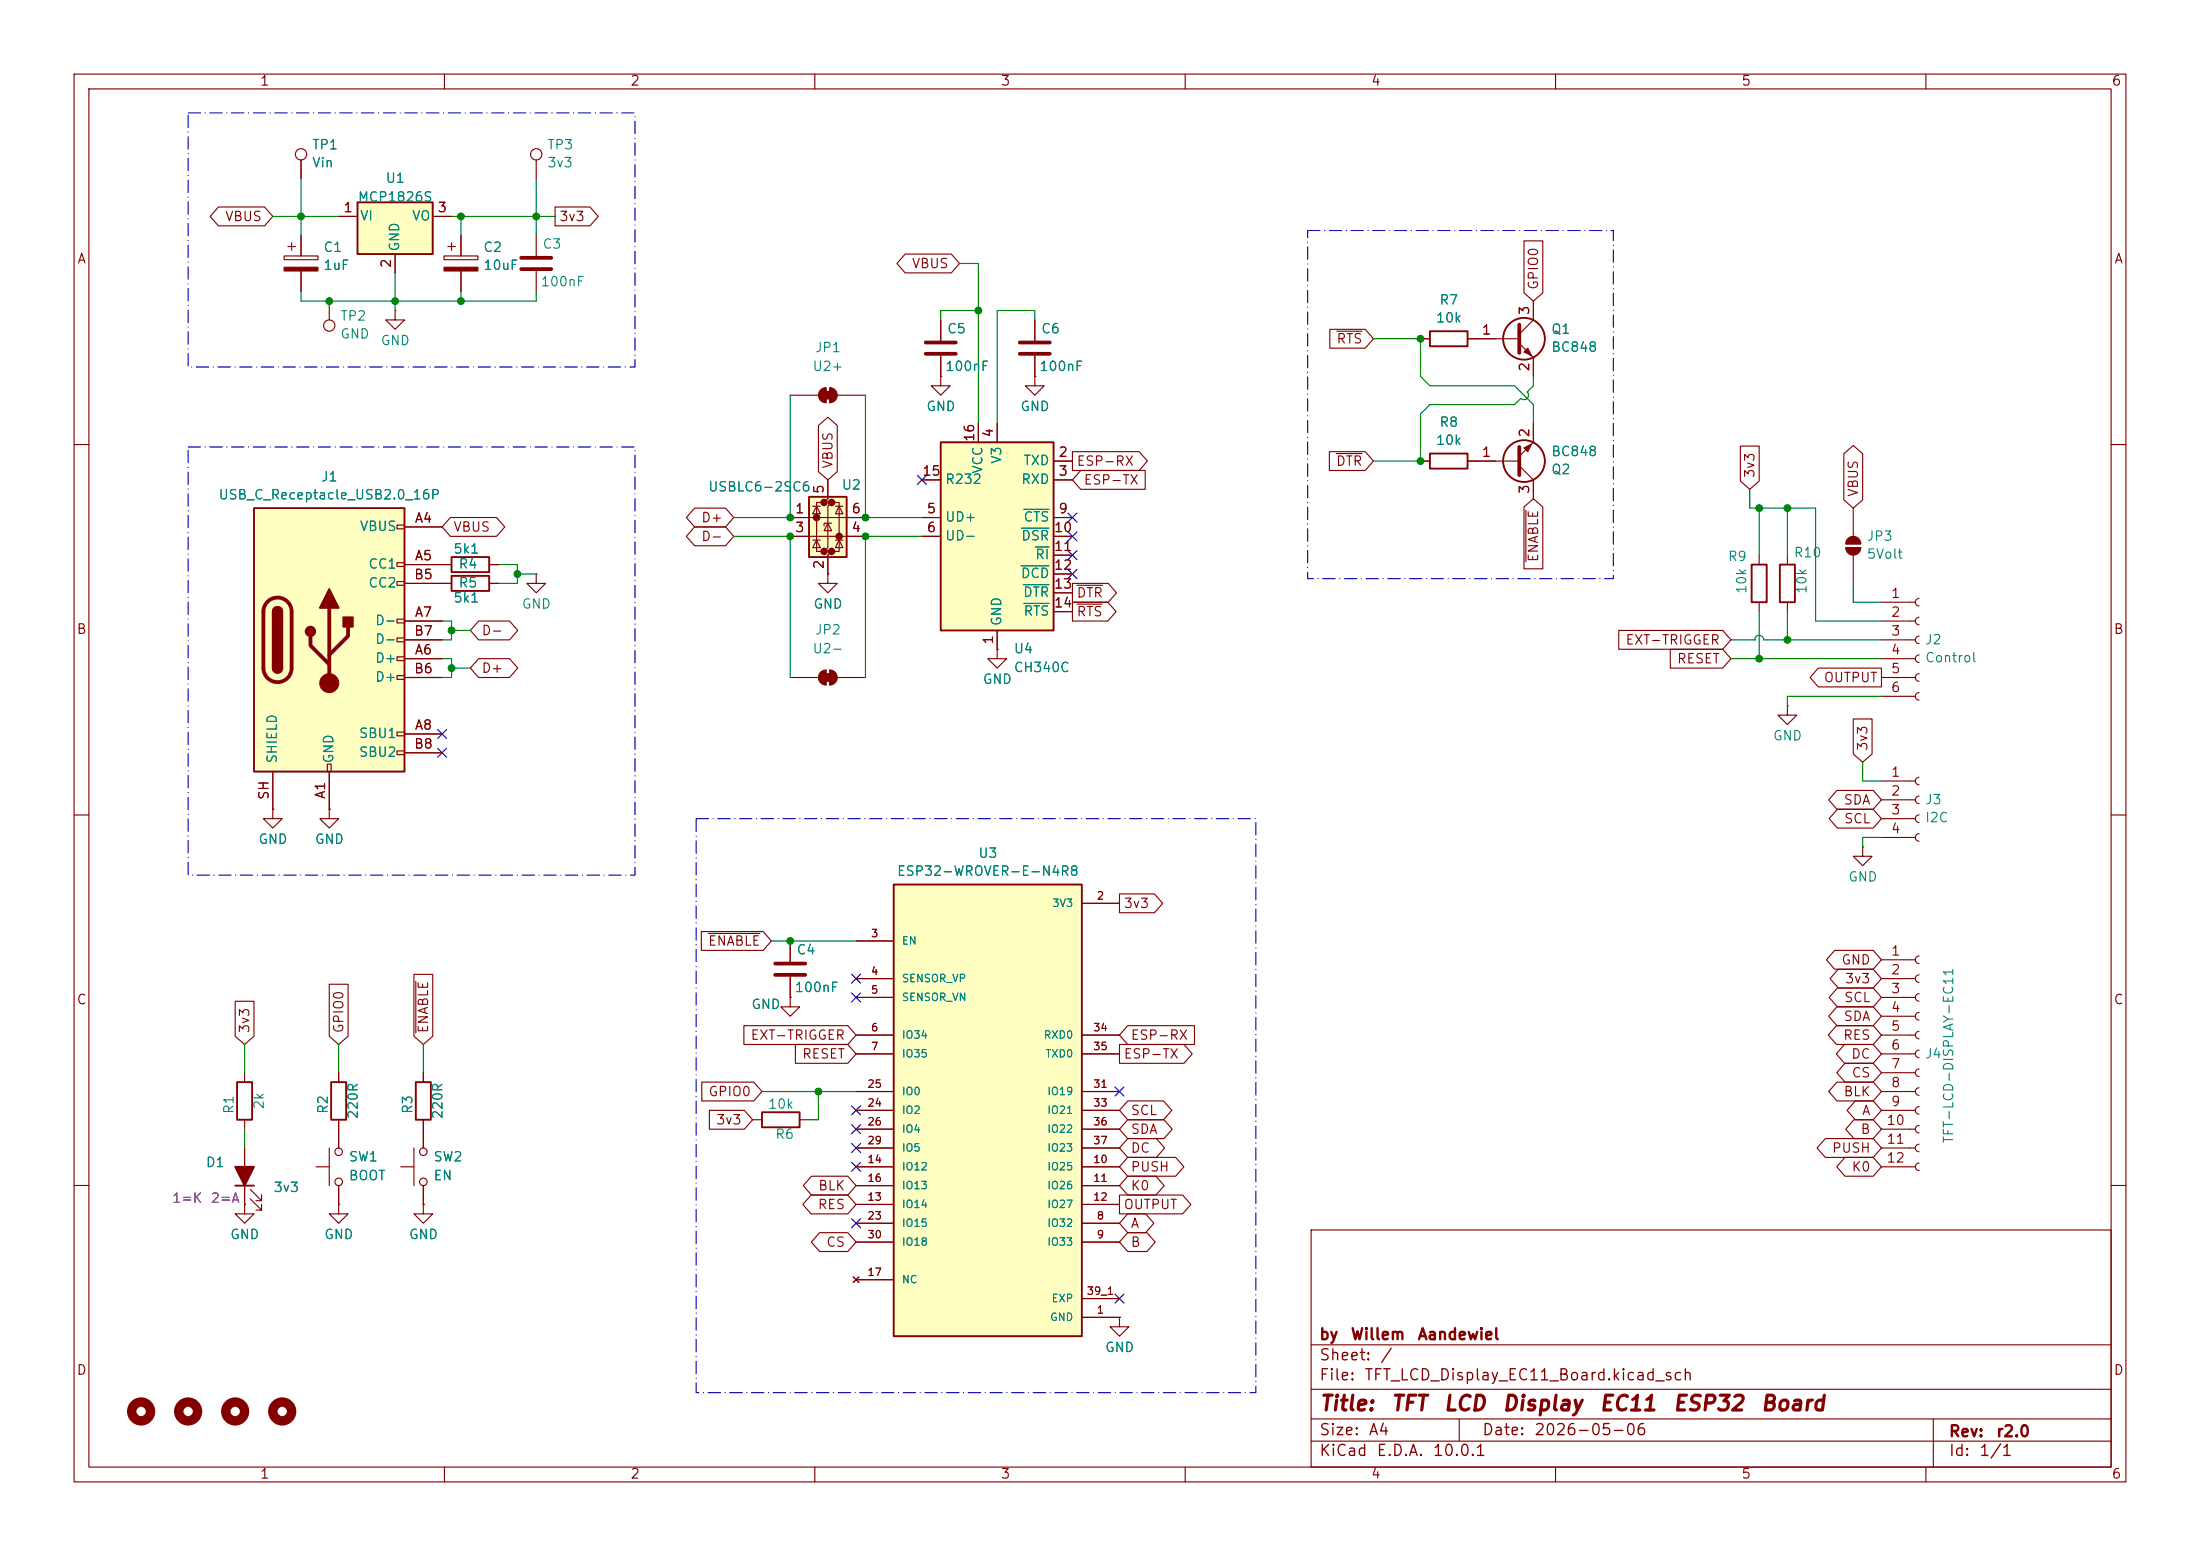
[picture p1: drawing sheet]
<svg xmlns="http://www.w3.org/2000/svg" width="297mm" height="210mm" viewBox="0 0 297 210" stroke-linecap="round" stroke-linejoin="round" font-family="sans-serif">
<g fill="none" stroke="#840000" stroke-width=".15">
<path d="M10 10h277v190h-277zM12 12h273v186h-273zM60 10v2M110 10v2M160 10v2M210 10v2M260 10v2M10 60h2M59.7 78.7h1.3M66 78.7h1.3M72.4 77.5v1.2h1.3l-1.3 1.3-1.3-1.3h1.3M72.4 77.5h.1"/>
<path d="M285 60h2M10 110h2M36.8 109.2v1.3h1.3l-1.3 1.3-1.2-1.3h1.2M36.8 109.2h.1M44.4 109.2v1.3h1.3l-1.3 1.3-1.2-1.3h1.2M44.4 109.2h.1M285 110h2M33 144.8v1.3M33 151.1v1.3M45.7 144.8v1.3M45.7 151.1v1.3M10 160h2"/>
<path d="M177 166h108v32h-108zM285 160h2M60 198v2M110 198v2M160 198v2M177 194.5h108M177 191.5h108M177 187.5h108M177 181.5h108M197 191.5v3M210 198v2M260 198v2"/>
<path d="M261 191.5v6.5"/>
</g>
<path d="M61 77.7h5v2.1h-5zM32 146.1h2v5h-2zM44.7 146.1h2v5h-2z" fill="none" stroke="#840000" stroke-width=".25"/>
<path d="M109.2 67.1h5.1v8.1h-5.1z" fill="#ffffc2"/>
<g fill="#840000" stroke="#840000" stroke-width=".51">
<circle cx="110.2" cy="69.8" r=".25"/>
<circle cx="111.3" cy="67.8" r=".25"/>
<circle cx="111.3" cy="74.4" r=".25"/>
<circle cx="112.3" cy="67.8" r=".25"/>
<circle cx="112.3" cy="74.4" r=".25"/>
<circle cx="113.3" cy="72.4" r=".25"/>
</g>
<g fill="none" stroke="#840000" stroke-width=".15">
<path d="M106.7 69.9h10.1M106.7 72.4h10.1M109.7 72.9h1M109.7 68.3h1M110.2 68.3l.5 1h-1zM110.2 72.9l.5 1h-1zM111.3 67.8h-1.1v6.6h1.1M111.8 64.8v2.5l-.5 .5h1l-.5 .5v5.6l-.5 .5h1l-.5 .5v2.6M111.8 70.6l.5 1h-1zM112.3 70.6h-1v.4M112.3 67.8h1v6.6h-1M112.8 72.9h1"/>
<path d="M112.8 68.3h1M113.3 68.3l.5 1h-1zM113.3 72.9l.5 1h-1zM57.1 144.8v1.3M57.1 151.1v1.3"/>
</g>
<path d="M109.2 67.1h5.1v8.1h-5.1zM56.1 146.1h2.1v5h-2.1z" fill="none" stroke="#840000" stroke-width=".25"/>
<path d="M34.3 68.6h20.3v35.5h-20.3z" fill="#ffffc2"/>
<g fill="none" stroke="#840000" stroke-width=".15">
<path d="M53.6 70.9h1v.5h-1zM53.6 75.9h1v.6h-1zM53.6 78.5h1v.5h-1zM54.6 71.1h5.1M54.6 76.2h6.4M54.6 78.7h5.1M66 76.2h1.3M111.8 77.5v1.2h1.2l-1.2 1.3-1.3-1.3h1.3M111.8 77.5h.1M53.6 83.6h1v.5h-1zM53.6 86.1h1v.5h-1zM53.6 88.6h1v.6h-1z"/>
<path d="M53.6 91.2h1v.5h-1zM53.6 98.8h1v.5h-1zM54.6 88.9h5.1M54.6 83.8h5.1M54.6 99.1h5.1M54.6 91.4h5.1M54.6 86.4h5.1M106.7 91.4h3.8M111.5 90.4v2.1M112 90.4v2.1M113 91.4h3.8M36.8 104.1v5.1"/>
<path d="M44.2 103.1h.5v1h-.5zM44.4 104.1v5.1M53.6 101.3h1v.6h-1zM54.6 101.6h5.1"/>
</g>
<path d="M34.3 68.6h20.3v35.5h-20.3zM61 75.2h5v2h-5zM36.8 82.6a.64 .64 0 0 1 .7-.7 .64 .64 0 0 1 .6 .7M36.8 90.2a.64 .64 0 0 0 .7 .6 .64 .64 0 0 0 .6-.6" fill="none" stroke="#840000" stroke-width=".25"/>
<path d="M36.1 81.2a1.9 1.9 0 0 1 2.1-.4 1.9 1.9 0 0 1 1.2 1.8v7.6a1.91 1.91 0 0 1-1.9 1.9 1.91 1.91 0 0 1-1.9-1.9v-7.6a1.9 1.9 0 0 1 .5-1.4zM41.9 85.9v1.2l2.5 2.6M44.4 82v10.2M47 84.6v1.3l-2.6 2.5" fill="none" stroke="#840000" stroke-width=".51"/>
<g fill="#840000" stroke="#840000" stroke-width=".25">
<path d="M36.8 82.6h1.3v7.6h-1.3z"/>
<path d="M37 82.1a.64 .64 0 0 1 .7-.1 .64 .64 0 0 1 .4 .6h-1.3z"/>
<path d="M36.8 90.2h1.3a.64 .64 0 0 1-.6 .6 .64 .64 0 0 1-.7-.6z"/>
<path d="M44.4 79.5l1.3 2.5h-2.5z"/>
<path d="M46.4 83.3h1.2v1.3h-1.2z"/>
<circle cx="41.9" cy="85.2" r=".63"/>
</g>
<g fill="#840000" stroke="#840000" stroke-width=".15">
<path d="M111.3 90.9h1v1h-1z"/>
<path d="M110.8 90.7l.4-.2 .3-.1v2.1a1.02 1.02 0 0 1-.9-.7 1.02 1.02 0 0 1 .2-1.1z"/>
<path d="M112 90.4a1.02 1.02 0 0 1 1 1 1.02 1.02 0 0 1-1 1.1z"/>
<circle cx="44.4" cy="92.2" r="1.27"/>
</g>
<g fill="none" stroke="#840000" stroke-width="1.3">
<circle cx="19" cy="190.5" r="1.27"/>
<circle cx="31.7" cy="190.5" r="1.27"/>
</g>
<path d="M120.6 119.4h25.4v60.9h-25.4z" fill="#ffffc2"/>
<path d="M120.6 119.4h25.4v60.9h-25.4zM102.9 150.1h5v2h-5zM31.7 160h2.6" fill="none" stroke="#840000" stroke-width=".25"/>
<g fill="none" stroke="#840000" stroke-width=".15">
<path d="M134.6 87.6v1.3h1.3l-1.3 1.3-1.3-1.3h1.3M134.6 87.6h.1M106.7 134.6v1.3h1.2l-1.2 1.3-1.3-1.3h1.3M106.7 134.6h.1M106.7 127v2.8M106.7 131.8v2.8M115.6 127h5M115.6 132.1h5M115.6 134.6h5M115.6 139.7h5M146 121.9h5.1M146 139.7h5.1"/>
<path d="M33 154.9v7.7M54.1 157.5h1.8M55.9 154.9v5.1M57.1 152.4v2.5M101.6 151.1h1.3M107.9 151.1h1.3M115.6 142.2h5M115.6 157.5h5M115.6 149.9h5M115.6 147.3h5M115.6 152.4h5M115.6 154.9h5"/>
<path d="M146 142.2h5.1M146 157.5h5.1M146 149.9h5.1M146 147.3h5.1M146 152.4h5.1M146 154.9h5.1M33 162.6v1.2h1.3l-1.3 1.3-1.3-1.3h1.3M33 162.6h.1M33.8 161.8l1.5 1.5v-.7v.7h-.8M33.8 160.5l1.5 1.6v-.8v.8h-.8M45.7 162.6v1.2h1.3l-1.3 1.3-1.3-1.3h1.3M45.7 162.6h.1"/>
<path d="M57.1 160v2.6M115.2 172.3l.8 .8M115.6 165.1h5M115.6 167.6h5M115.6 160h5M115.6 162.6h5M115.6 172.7h5M116 172.3l-.8 .8M146 177.8h5.1M146 165.1h5.1M146 167.6h5.1M146 160h5.1"/>
<path d="M146 162.6h5.1M146 175.3h5.1M151.1 177.8v1.3h1.3l-1.3 1.2-1.2-1.2h1.2M151.1 177.8h.1"/>
<circle cx="57.2" cy="155.4" r=".51"/>
<circle cx="57.2" cy="159.5" r=".51"/>
</g>
<path d="M104.6 130h4.1M104.6 131.6h4.1" fill="none" stroke="#840000" stroke-width=".51"/>
<g fill="none" stroke="#840000" stroke-width="1.3">
<circle cx="25.4" cy="190.5" r="1.27"/>
<circle cx="38.1" cy="190.5" r="1.27"/>
</g>
<path d="M31.7 157.5h2.6l-1.3 2.5z" fill="#840000" stroke="#840000" stroke-width=".25"/>
<path d="M127 59.7h15.2v25.4h-15.2z" fill="#ffffc2"/>
<path d="M127 59.7h15.2v25.4h-15.2z" fill="none" stroke="#840000" stroke-width=".25"/>
<g fill="none" stroke="#840000" stroke-width=".15">
<path d="M132.1 57.2v2.5M134.6 57.2v2.5M124.5 64.8h2.5M124.5 69.9h2.5M124.5 72.4h2.5M142.2 62.2h2.6M142.2 64.8h2.6M142.2 69.9h2.6M142.2 72.4h2.6M142.2 74.9h2.6M142.2 77.5h2.6M134.6 85.1v2.5"/>
<path d="M142.2 80h2.6M142.2 82.6h2.6M42.7 157.5h1.7M44.4 154.9v5.1M45.7 152.4v2.5M45.7 160v2.6M57.1 162.6v1.2h1.3l-1.3 1.3-1.2-1.3h1.2M57.1 162.6h.1"/>
<circle cx="45.7" cy="155.4" r=".51"/>
<circle cx="45.7" cy="159.5" r=".51"/>
</g>
<path d="M137.8 76.4h3.8M137.9 71.3h3.7M138.1 78.9h3.5M138.2 68.7h3.4M139.8 73.8h1.8M138.2 81.4h3.4" fill="none" stroke="#008484" stroke-width=".15"/>
<path d="M48.3 27.3h10.1v7h-10.1z" fill="#ffffc2"/>
<g fill="none" stroke="#840000" stroke-width=".25">
<path d="M48.3 27.3h10.1v7h-10.1zM193 44.7h5.1v2h-5.1zM193 61.2h5.1v2h-5.1zM236.5 76.2h2v5.1h-2zM240.3 76.2h2v5.1h-2z"/>
<circle cx="205.7" cy="45.7" r="2.82"/>
<circle cx="205.7" cy="62.2" r="2.82"/>
</g>
<g fill="none" stroke="#840000" stroke-width=".15">
<path d="M29.5 27.9h6.2l1.1 1.3-1.1 1.3h-6.2l-1.1-1.3zM38.4 34.5h4.5v.6h-4.5zM38.9 33.3h1M39.4 32.8v1M40.6 21.6v2.5M40.6 31.8v2.7M40.6 36.6v2.8M45.7 29.2h2.6M53.3 34.3v2.5M58.4 29.2h2.6M59.9 34.5h4.6v.6h-4.6zM60.5 33.3h1"/>
<path d="M61 32.8v1M62.2 31.8v2.7M62.2 36.6v2.8M72.4 21.6v2.5M72.4 31.8v2.7M72.4 36.6v2.8M74.9 27.9h4.8l1.1 1.3-1.1 1.3h-4.8zM122.2 34.3h6.2l1.1 1.3-1.1 1.2h-6.2l-1.1-1.2zM205.7 32.5h2.6v7l-1.3 1.1-1.3-1.1zM44.4 40.6v2.6M53.3 41.9v1.3h1.3l-1.3 1.3-1.2-1.3h1.2M53.3 41.9h.1"/>
<path d="M106.7 53.3h3.8M110.5 57.4l1.3-1.1 1.2 1.1v6.3l-1.2 1.1-1.3-1.1zM111.5 52.3v2.1M112 52.3v2.1M113 53.3h3.8M127 50.8v1.3h1.3l-1.3 1.2-1.3-1.2h1.3M127 50.8h.1M127 43.2v2.8M127 48v2.8M132.1 57.2v2.5M134.6 57.2v2.5M139.7 50.8v1.3h1.3l-1.3 1.2-1.3-1.2h1.3"/>
<path d="M139.7 50.8h.1M139.7 43.2v2.8M139.7 48v2.8M179.5 44.4h4.8l1.1 1.3-1.1 1.3h-4.8zM180.5 44.7h3.4M191.8 45.7h1.2M198.1 45.7h7M205.1 46.4l1.9 1.9v2.5M207 40.6v2.6l-1.9 1.9M207 57.2v2.5l-1.9 1.9M54.6 76.2h6.4M54.6 71.1h5.1"/>
<path d="M54.6 78.7h6.4M60.8 69.8h6.2l1.1 1.3-1.1 1.3h-6.2l-1.1-1.3zM66 76.2h1.3M66 78.7h1.3M93.8 71.1h4.1l1.2 1.3-1.2 1.3h-4.1l-1.1-1.3zM93.8 68.6h4.1l1.2 1.3-1.2 1.2h-4.1l-1.1-1.2zM106.7 69.9h2.5M106.7 72.4h2.5M111.8 77.5h.1M111.8 64.8v2.5M111.8 74.9v2.6M114.3 69.9h2.5"/>
<path d="M114.3 72.4h2.5M124.5 69.9h2.5M124.5 72.4h2.5M124.5 64.8h2.5M142.2 62.2h2.6M142.2 69.9h2.6M142.2 72.4h2.6M142.2 64.8h2.6M142.2 74.9h2.6M142.2 77.5h2.6M144.8 61h9l1.1 1.2-1.1 1.3h-9zM144.8 78.7h4.8l1.1 1.3-1.1 1.3h-4.8z"/>
<path d="M145.4 79h3.4M145.9 63.5h8.7v2.5h-8.7l-1.1-1.2zM179.5 61h4.8l1.1 1.2-1.1 1.3h-4.8zM180.4 61.2h3.5M191.8 62.2h1.2M198.1 62.2h7M205.1 62.9l1.9 1.9v2.5M205.7 68.4l1.3-1.1 1.3 1.1v8.4h-2.6zM206 68.9v6.9M234.9 60.2h2.6v4.7l-1.3 1.1-1.3-1.1zM237.5 74.9v1.3M241.3 74.9v1.3"/>
<path d="M248.9 61.2l1.3-1.1 1.3 1.1v6.3l-1.3 1.1-1.3-1.1zM249.2 73.9h2M249.2 73.4h2M250.2 68.6v3.8M250.2 74.9v3.8M54.6 83.8h5.1M54.6 86.4h5.1M54.6 88.9h5.1M54.6 91.4h5.1M54.6 99.1h5.1M64.6 83.8h4.2l1.1 1.3-1.1 1.3h-4.2l-1.1-1.3zM64.6 88.9h4.2l1.1 1.3-1.1 1.2h-4.2l-1.1-1.2z"/>
<path d="M134.6 87.6h.1M134.6 85.1v2.5M142.2 80h2.6M142.2 82.6h2.6M144.8 81.3h4.8l1.1 1.3-1.1 1.2h-4.8zM145.4 81.5h3.4M218.5 85.1h14.1l1.1 1.3-1.1 1.2h-14.1zM225.5 87.6h7.1l1.1 1.3-1.1 1.3h-7.1zM237.5 81.3v1.3M241.3 95.3v1.2h1.3l-1.3 1.3-1.3-1.3h1.3M241.3 95.3h.1M241.3 81.3v1.3"/>
<path d="M245.5 90.2h8.5v2.5h-8.5l-1.1-1.3zM250.2 97h2.5v4.8l-1.2 1.1-1.3-1.1zM254 81.3h4.6M254 83.8h4.6M254 86.4h4.6M254 88.9h4.6M254 91.4h4.6M254 94h4.6M259.1 80.8a.51 .51 0 0 0-.5 .5 .51 .51 0 0 0 .5 .5M259.1 83.3a.51 .51 0 0 0-.5 .5 .51 .51 0 0 0 .5 .5M259.1 85.9a.51 .51 0 0 0-.5 .5 .51 .51 0 0 0 .5 .5M259.1 88.4a.51 .51 0 0 0-.5 .5 .51 .51 0 0 0 .5 .5"/>
<path d="M259.1 90.9a.51 .51 0 0 0-.5 .5 .51 .51 0 0 0 .5 .5M259.1 93.5a.51 .51 0 0 0-.5 .5 .51 .51 0 0 0 .5 .5M36.8 109.2h.1M36.8 104.1v5.1M44.4 109.2h.1M44.4 104.1v5.1M54.6 101.6h5.1M248 106.7h4.9l1.1 1.3-1.1 1.2h-4.9l-1.1-1.2zM248 109.2h4.9l1.1 1.3-1.1 1.3h-4.9l-1.1-1.3zM251.5 114.3v1.3h1.2l-1.2 1.2-1.3-1.2h1.3M251.5 114.3h.1M254 105.4h4.6"/>
<path d="M254 108h4.6M254 110.5h4.6M254 113h4.6M259.1 104.9a.51 .51 0 0 0-.5 .5 .51 .51 0 0 0 .5 .5M259.1 107.4a.51 .51 0 0 0-.5 .6 .51 .51 0 0 0 .5 .5M259.1 110a.51 .51 0 0 0-.5 .5 .51 .51 0 0 0 .5 .5M259.1 112.5a.51 .51 0 0 0-.5 .5 .51 .51 0 0 0 .5 .5M31.7 135.1h2.6v4.8l-1.3 1.1-1.3-1.1zM44.4 132.8h2.6v7.1l-1.3 1.1-1.3-1.1zM55.9 131.5h2.5v8.4l-1.3 1.1-1.2-1.1zM56.1 132.4v7M94.7 125.7h8.3l1.1 1.3-1.1 1.3h-8.3z"/>
<path d="M95.6 126h7M100.4 138.4h14.1l1.1 1.3-1.1 1.3h-14.1zM106.7 134.6h.1M106.7 127v2.8M106.7 131.8v2.8M115.6 132.1h5M115.6 134.6h5M115.6 139.7h5M115.6 127h5M146 139.7h5.1M146 121.9h5.1M151.1 120.6h4.8l1.1 1.3-1.1 1.3h-4.8z"/>
<path d="M152.2 138.4h9.1v2.6h-9.1l-1.1-1.3zM247.7 128.3h5.2l1.1 1.2-1.1 1.3h-5.2l-1.1-1.3zM247.9 138.4h5l1.1 1.3-1.1 1.3h-5l-1.1-1.3zM248 135.9h4.9l1.1 1.3-1.1 1.2h-4.9l-1.1-1.2zM248 133.3h4.9l1.1 1.3-1.1 1.3h-4.9l-1.1-1.3zM248.2 130.8h4.7l1.1 1.3-1.1 1.3h-4.7l-1.1-1.3zM254 129.5h4.6M254 132.1h4.6M254 134.6h4.6M254 137.2h4.6M254 139.7h4.6M259.1 129a.51 .51 0 0 0-.5 .5 .51 .51 0 0 0 .5 .5"/>
<path d="M259.1 131.6a.51 .51 0 0 0-.5 .5 .51 .51 0 0 0 .5 .5M259.1 134.1a.51 .51 0 0 0-.5 .5 .51 .51 0 0 0 .5 .5M259.1 136.7a.51 .51 0 0 0-.5 .5 .51 .51 0 0 0 .5 .5M259.1 139.2a.51 .51 0 0 0-.5 .5 .51 .51 0 0 0 .5 .5M33 154.9v2.6M45.7 144.8v1.3M45.7 151.1v3.8M57.1 144.8v1.3M57.1 151.1v3.8M94.7 146h7.1l1.1 1.3-1.1 1.3h-7.1zM95.8 149.9h4.7l1.1 1.2-1.1 1.3h-4.7zM107.4 141h7.1l1.1 1.2-1.1 1.3h-7.1z"/>
<path d="M109.6 158.7h4.9l1.1 1.3-1.1 1.3h-4.9l-1.2-1.3zM115.6 142.2h5M115.6 147.3h5M115.6 149.9h5M115.6 152.4h5M115.6 154.9h5M115.6 157.5h5M146 142.2h5.1M146 147.3h5.1M146 149.9h5.1M146 152.4h5.1M146 154.9h5.1"/>
<path d="M146 157.5h5.1M151.1 141h8.7l1.2 1.2-1.2 1.3h-8.7zM152.2 148.6h4.9l1.1 1.3-1.1 1.2h-4.9l-1.1-1.2zM152.2 158.7h3.9l1.1 1.3-1.1 1.3h-3.9l-1.1-1.3zM152.2 151.1h4.9l1.2 1.3-1.2 1.3h-4.9l-1.1-1.3zM152.2 156.2h6.5l1.1 1.3-1.1 1.3h-6.5l-1.1-1.3zM152.2 153.7h3.9l1.1 1.2-1.1 1.3h-3.9l-1.1-1.3zM246.4 153.7h6.5l1.1 1.2-1.1 1.3h-6.5l-1.1-1.3zM248 146h4.9l1.1 1.3-1.1 1.3h-4.9l-1.1-1.3zM249 141h3.9l1.1 1.2-1.1 1.3h-3.9l-1.1-1.3zM249.1 143.5h3.8l1.1 1.3-1.1 1.3h-3.8l-1.1-1.3zM249.1 156.2h3.8l1.1 1.3-1.1 1.3h-3.8l-1.1-1.3z"/>
<path d="M250.3 151.1h2.6l1.1 1.3-1.1 1.3h-2.6l-1.1-1.3zM250.5 148.6h2.4l1.1 1.3-1.1 1.2h-2.4l-1.1-1.2zM254 142.2h4.6M254 144.8h4.6M254 147.3h4.6M254 149.9h4.6M254 152.4h4.6M254 154.9h4.6M254 157.5h4.6M259.1 141.7a.51 .51 0 0 0-.5 .5 .51 .51 0 0 0 .5 .5M259.1 144.3a.51 .51 0 0 0-.5 .5 .51 .51 0 0 0 .5 .5M259.1 146.8a.51 .51 0 0 0-.5 .5 .51 .51 0 0 0 .5 .5"/>
<path d="M259.1 149.4a.51 .51 0 0 0-.5 .5 .51 .51 0 0 0 .5 .5M259.1 151.9a.51 .51 0 0 0-.5 .5 .51 .51 0 0 0 .5 .5M259.1 154.4a.51 .51 0 0 0-.5 .5 .51 .51 0 0 0 .5 .5M259.1 157a.51 .51 0 0 0-.5 .5 .51 .51 0 0 0 .5 .5M33 162.6h.1M33 160v2.6M45.7 162.6h.1M45.7 160v2.6M57.1 162.6h.1M57.1 160v2.6M109.5 161.3h5l1.1 1.3-1.1 1.2h-5l-1.1-1.2zM110.6 166.4h3.9l1.1 1.2-1.1 1.3h-3.9l-1.1-1.3z"/>
<path d="M115.2 172.3l.8 .8M115.6 165.1h5M115.6 167.6h5M115.6 160h5M115.6 162.6h5M115.6 172.7h5M116 172.3l-.8 .8M146 177.8h5.1M146 165.1h5.1M146 167.6h5.1M146 160h5.1M146 162.6h5.1"/>
<path d="M146 175.3h5.1M151.1 161.3h8.6l1.1 1.3-1.1 1.2h-8.6zM151.1 177.8h.1M152.2 166.4h2.6l1.2 1.2-1.2 1.3h-2.6l-1.1-1.3zM152.2 163.8h2.5l1.1 1.3-1.1 1.3h-2.5l-1.1-1.3z"/>
<circle cx="40.6" cy="20.8" r=".76"/>
<circle cx="72.4" cy="20.8" r=".76"/>
<circle cx="44.4" cy="43.9" r=".76"/>
</g>
<g fill="#840000" stroke="#840000" stroke-width=".15">
<path d="M59.9 36.1h4.6v.5h-4.6z"/>
<path d="M111.3 52.8h1v1h-1z"/>
<path d="M110.8 52.6l.4-.2 .3-.1v2.1a1.02 1.02 0 0 1-.9-.7 1.02 1.02 0 0 1 .2-1.1z"/>
<path d="M112 52.3a1.02 1.02 0 0 1 1 1 1.02 1.02 0 0 1-1 1.1z"/>
<path d="M249.2 73.9h2a1.02 1.02 0 0 1-1 1 1.02 1.02 0 0 1-1-1z"/>
<path d="M249.5 72.7a1.02 1.02 0 0 1 1.1-.2 1.02 1.02 0 0 1 .6 .9h-2l.1-.4z"/>
<path d="M38.4 36.1h4.5v.5h-4.5z"/>
<path d="M205.7 47.5l.5-.5 .6 1z"/>
<path d="M205.7 60.5l1.1-.6-.6 1.1z"/>
</g>
<path d="M70.4 34.8h4M70.4 36.3h4M125 46.2h4M125 47.8h4M137.7 46.2h4M137.7 47.8h4M205.1 43.8v3.8M205.1 60.3v3.8" fill="none" stroke="#840000" stroke-width=".51"/>
<g fill="none" stroke="#008400" stroke-width=".15">
<path d="M36.8 29.2h8.9M40.6 24.1v7.7M40.6 39.4v1.2h31.8v-1.2M53.3 36.8v5.1M61 29.2h13.9M62.2 29.2v2.6M62.2 39.4v1.2M72.4 24.1v7.7M129.5 35.6h2.6v21.6M106.7 53.3v16.6M116.8 53.3v16.6h7.7M132.1 41.9h-5.1v1.3"/>
<path d="M139.7 43.2v-1.3h-5.1v15.3M185.4 45.7h6.4v5.1l1.2 1.3h11.5l2.5 2.5v2.6M206.2 52.9a.61 .61 0 0 1 0 .9 .61 .61 0 0 1-.9 0l-.8 .8h-11.5l-1.2 1.3v6.3h-6.4M206.2 52.9h.1M207 50.8v1.3l-.8 .8M67.3 76.2h2.5v2.5h-2.5M69.8 77.5h2.6M99.1 69.9h8.8M99.1 72.4h7.6v19M124.5 72.4h-7.7v19M236.2 66v2.6h8.9v15.2h8.9M237.5 68.6v6.3"/>
<path d="M241.3 68.6v6.3M250.2 78.7v2.6h3.8M59.7 83.8h1.3v2.6h-1.3M59.7 88.9h1.3v2.5h-1.3M61 90.2h2.5M61 85.1h2.5M233.7 86.4h3.2M233.7 88.9h20.3M236.9 86.4h.1M236.9 86.4a.61 .61 0 0 1 .6-.6 .61 .61 0 0 1 .6 .6h15.9M237.5 82.6v6.3M241.3 82.6v3.8"/>
<path d="M254 94h-12.7v1.3M251.5 102.9v2.5h2.5M254 113h-2.5v1.3M104.1 127h11.5M33 141v3.8M33 152.4v2.5M45.7 141v3.8M57.1 141v3.8M102.9 147.3h12.7M110.5 147.3v3.8h-1.3"/>
</g>
<g fill="none" stroke="#000084" stroke-width=".15">
<path d="M123.9 64.2l1.2 1.2M125.1 64.2l-1.2 1.2M144.2 76.9l1.2 1.2M144.2 74.3l1.2 1.2M144.2 71.8l1.2 1.2M144.2 69.2l1.2 1.3M145.4 76.9l-1.2 1.2M145.4 74.3l-1.2 1.2M145.4 71.8l-1.2 1.2M145.4 69.2l-1.2 1.3M59.1 98.5l1.2 1.2M60.3 98.5l-1.2 1.2"/>
<path d="M59.1 101l1.2 1.2M60.3 101l-1.2 1.2M115 131.5l1.2 1.2M115 134l1.2 1.2M116.2 131.5l-1.2 1.2M116.2 134l-1.2 1.2M115 149.3l1.2 1.2M115 154.3l1.2 1.2M115 156.9l1.2 1.2M115 151.8l1.2 1.2M116.2 149.3l-1.2 1.2M116.2 154.3l-1.2 1.2"/>
<path d="M116.2 156.9l-1.2 1.2M116.2 151.8l-1.2 1.2M150.5 146.7l1.2 1.2M151.7 146.7l-1.2 1.2M115 164.5l1.2 1.2M116.2 164.5l-1.2 1.2M150.5 174.7l1.2 1.2M151.7 174.7l-1.2 1.2"/>
</g>
<path d="M25.4 15.2h60.3v34.3h-60.3zM176.5 31.1h41.3v47h-41.3zM25.4 60.3h60.3v57.8h-60.3zM94 110.5h75.5v77.5h-75.5z" fill="none" stroke="#0000c2" stroke-width=".15" stroke-dasharray="1.7 .6 0 .6"/>
<path d="M137.8 76.4h3.8M137.9 71.3h3.7M138.1 78.9h3.5M138.2 68.7h3.4M139.8 73.8h1.8M138.2 81.4h3.4" fill="none" stroke="#008484" stroke-width=".15"/>
<g fill="#008400" stroke="#008400" stroke-width=".14">
<circle cx="106.7" cy="72.4" r=".46"/>
<circle cx="116.8" cy="72.4" r=".46"/>
<circle cx="116.8" cy="69.9" r=".46"/>
<circle cx="106.7" cy="69.9" r=".46"/>
<circle cx="132.1" cy="41.9" r=".46"/>
<circle cx="191.8" cy="45.7" r=".46"/>
<circle cx="237.5" cy="68.6" r=".46"/>
<circle cx="191.8" cy="62.2" r=".46"/>
<circle cx="241.3" cy="86.4" r=".46"/>
<circle cx="241.3" cy="68.6" r=".46"/>
<circle cx="61" cy="90.2" r=".46"/>
<circle cx="61" cy="85.1" r=".46"/>
<circle cx="69.8" cy="77.5" r=".46"/>
<circle cx="110.5" cy="147.3" r=".46"/>
<circle cx="106.7" cy="127" r=".46"/>
<circle cx="237.5" cy="88.9" r=".46"/>
<circle cx="40.6" cy="29.2" r=".46"/>
<circle cx="72.4" cy="29.2" r=".46"/>
<circle cx="62.2" cy="29.2" r=".46"/>
<circle cx="44.4" cy="40.6" r=".46"/>
<circle cx="62.2" cy="40.6" r=".46"/>
<circle cx="53.3" cy="40.6" r=".46"/>
</g>
<g font-size="2" fill="#840000">
<text x="178" y="190.9">Title:</text>
<text x="187.7" y="190.9">TFT</text>
<text x="194.7" y="190.9">LCD</text>
<text x="202.7" y="190.9">Display</text>
<text x="215.8" y="190.9">EC11</text>
<text x="225.7" y="190.9">ESP32</text>
<text x="237.6" y="190.9">Board</text>
</g>
<g font-size="1.5" fill="#840000">
<text x="178" y="184">Sheet:</text>
<text x="178" y="181.2">by</text>
<text x="182.2" y="181.2">Willem</text>
<text x="186.2" y="184">/</text>
<text x="191.3" y="181.2">Aandewiel</text>
<text x="178" y="186.7">File:</text>
<text x="184.1" y="186.7">TFT_LCD_Display_EC11_Board.kicad_sch</text>
<text x="178" y="196.9">KiCad</text>
<text x="178" y="194.1">Size:</text>
<text x="184.7" y="194.1">A4</text>
<text x="185.7" y="196.9">E.D.A.</text>
<text x="193.3" y="196.9">10.0.1</text>
<text x="200" y="194.1">Date:</text>
<text x="207" y="194.1">2026-05-06</text>
<text x="263" y="194.3">Rev:</text>
<text x="263" y="196.9">Id:</text>
<text x="267.1" y="196.9">1/1</text>
<text x="269.4" y="194.3">r2.0</text>
</g>
<g font-size="1.3" fill="#840000">
<text x="35" y="11.9">1</text>
<text x="85" y="11.9">2</text>
<text x="135" y="11.9">3</text>
<text x="185" y="11.9">4</text>
<text x="235" y="11.9">5</text>
<text x="285" y="11.9">6</text>
<text x="46.3" y="29">1</text>
<text x="59" y="29">3</text>
<text x="10.3" y="35.9">A</text>
<text x="30.3" y="30.2">VBUS</text>
<text x="75.4" y="30.2">3v3</text>
<text x="285.3" y="35.9">A</text>
<text x="53.1" y="36.3" transform="rotate(-90 53.1 36.3)">2</text>
<text x="123" y="36.5">VBUS</text>
<text x="208" y="39.2" transform="rotate(-90 208 39.2)">GPIO0</text>
<text x="180.3" y="46.7">RTS</text>
<text x="200" y="45.5">1</text>
<text x="206.8" y="42.6" transform="rotate(-90 206.8 42.6)">3</text>
<text x="206.8" y="50.2" transform="rotate(-90 206.8 50.2)">2</text>
<text x="131.8" y="59.7" transform="rotate(-90 131.8 59.7)">16</text>
<text x="134.4" y="59.1" transform="rotate(-90 134.4 59.1)">4</text>
<text x="206.8" y="59.1" transform="rotate(-90 206.8 59.1)">2</text>
<text x="112.7" y="63.3" transform="rotate(-90 112.7 63.3)">VBUS</text>
<text x="124.4" y="64.5">15</text>
<text x="142.8" y="62">2</text>
<text x="142.8" y="64.5">3</text>
<text x="145.3" y="63.2">ESP-RX</text>
<text x="146.2" y="65.7">ESP-TX</text>
<text x="180.3" y="63.2">DTR</text>
<text x="200" y="62">1</text>
<text x="237.2" y="64.6" transform="rotate(-90 237.2 64.6)">3v3</text>
<text x="55.9" y="70.9">A4</text>
<text x="94.6" y="70.8">D+</text>
<text x="107.2" y="69.6">1</text>
<text x="111.5" y="66.7" transform="rotate(-90 111.5 66.7)">5</text>
<text x="114.9" y="69.6">6</text>
<text x="125" y="69.6">5</text>
<text x="142.8" y="69.6">9</text>
<text x="206.8" y="66.7" transform="rotate(-90 206.8 66.7)">3</text>
<text x="251.1" y="67.2" transform="rotate(-90 251.1 67.2)">VBUS</text>
<text x="55.9" y="75.9">A5</text>
<text x="61.1" y="72.1">VBUS</text>
<text x="94.6" y="73.3">D-</text>
<text x="107.2" y="72.1">3</text>
<text x="111.5" y="76.9" transform="rotate(-90 111.5 76.9)">2</text>
<text x="114.9" y="72.1">4</text>
<text x="125" y="72.1">6</text>
<text x="142.2" y="72.1">10</text>
<text x="142.2" y="74.7">11</text>
<text x="142.2" y="77.2">12</text>
<text x="208" y="76" transform="rotate(-90 208 76)">ENABLE</text>
<text x="55.8" y="78.5">B5</text>
<text x="55.9" y="83.6">A7</text>
<text x="142.2" y="79.8">13</text>
<text x="142.2" y="82.3">14</text>
<text x="145.3" y="83.5">RTS</text>
<text x="145.3" y="81">DTR</text>
<text x="255.2" y="81">1</text>
<text x="255.2" y="83.6">2</text>
<text x="10.3" y="85.9">B</text>
<text x="55.8" y="86.1">B7</text>
<text x="55.9" y="88.6">A6</text>
<text x="64.9" y="86">D-</text>
<text x="134.4" y="87.1" transform="rotate(-90 134.4 87.1)">1</text>
<text x="219.3" y="87.3">EXT-TRIGGER</text>
<text x="226.3" y="89.9">RESET</text>
<text x="255.2" y="86.1">3</text>
<text x="255.2" y="88.6">4</text>
<text x="285.3" y="85.9">B</text>
<text x="55.8" y="91.2">B6</text>
<text x="64.9" y="91.1">D+</text>
<text x="246.1" y="92.4">OUTPUT</text>
<text x="255.2" y="91.2">5</text>
<text x="255.2" y="93.7">6</text>
<text x="55.8" y="101.3">B8</text>
<text x="55.9" y="98.8">A8</text>
<text x="252.4" y="101.4" transform="rotate(-90 252.4 101.4)">3v3</text>
<text x="44.2" y="107.9" transform="rotate(-90 44.2 107.9)">A1</text>
<text x="255.2" y="105.2">1</text>
<text x="255.2" y="107.7">2</text>
<text x="36.6" y="108.1" transform="rotate(-90 36.6 108.1)">SH</text>
<text x="248.8" y="108.9">SDA</text>
<text x="248.9" y="111.4">SCL</text>
<text x="255.2" y="110.2">3</text>
<text x="255.2" y="112.8">4</text>
<text x="151.6" y="122.9">3v3</text>
<text x="95.5" y="128">ENABLE</text>
<text x="248.5" y="130.5">GND</text>
<text x="255.2" y="129.3">1</text>
<text x="255.2" y="131.8">2</text>
<text x="10.3" y="135.9">C</text>
<text x="248.9" y="135.6">SCL</text>
<text x="249" y="133">3v3</text>
<text x="255.2" y="134.4">3</text>
<text x="255.2" y="136.9">4</text>
<text x="285.3" y="135.9">C</text>
<text x="34" y="139.5" transform="rotate(-90 34 139.5)">3v3</text>
<text x="46.7" y="139.5" transform="rotate(-90 46.7 139.5)">GPIO0</text>
<text x="58.1" y="139.5" transform="rotate(-90 58.1 139.5)">ENABLE</text>
<text x="101.2" y="140.7">EXT-TRIGGER</text>
<text x="108.2" y="143.2">RESET</text>
<text x="151.6" y="143.2">ESP-TX</text>
<text x="152.6" y="140.7">ESP-RX</text>
<text x="248.7" y="140.7">RES</text>
<text x="248.8" y="138.1">SDA</text>
<text x="249.8" y="143.2">DC</text>
<text x="255.2" y="139.4">5</text>
<text x="255.2" y="142">6</text>
<text x="95.6" y="148.3">GPIO0</text>
<text x="248.8" y="148.3">BLK</text>
<text x="249.9" y="145.7">CS</text>
<text x="255.2" y="144.5">7</text>
<text x="255.2" y="147.1">8</text>
<text x="255.2" y="149.6">9</text>
<text x="96.6" y="152.1">3v3</text>
<text x="152.6" y="150.8">SCL</text>
<text x="152.6" y="153.4">SDA</text>
<text x="152.6" y="155.9">DC</text>
<text x="247.2" y="155.9">PUSH</text>
<text x="251.1" y="153.4">B</text>
<text x="251.3" y="150.8">A</text>
<text x="254.6" y="152.1">10</text>
<text x="254.6" y="154.7">11</text>
<text x="110.4" y="161">BLK</text>
<text x="152.6" y="161">K0</text>
<text x="152.6" y="158.4">PUSH</text>
<text x="249.9" y="158.4">K0</text>
<text x="254.6" y="157.2">12</text>
<text x="110.3" y="163.5">RES</text>
<text x="151.6" y="163.5">OUTPUT</text>
<text x="152.6" y="166.1">A</text>
<text x="111.5" y="168.6">CS</text>
<text x="152.6" y="168.6">B</text>
<text x="10.3" y="185.9">D</text>
<text x="285.3" y="185.9">D</text>
<text x="35" y="199.9">1</text>
<text x="85" y="199.9">2</text>
<text x="135" y="199.9">3</text>
<text x="185" y="199.9">4</text>
<text x="235" y="199.9">5</text>
<text x="285" y="199.9">6</text>
</g>
<g font-size="1.3" fill="#008484">
<text x="42" y="20.5">TP1</text>
<text x="42" y="22.9">Vin</text>
<text x="73.8" y="20.5">TP3</text>
<text x="73.8" y="22.9">3v3</text>
<text x="48.2" y="27.5">MCP1826S</text>
<text x="52" y="25">U1</text>
<text x="43.6" y="34.3">C1</text>
<text x="48.5" y="30.1">VI</text>
<text x="54.2" y="34" transform="rotate(-90 54.2 34)">GND</text>
<text x="55.5" y="30.1">VO</text>
<text x="65.2" y="34.3">C2</text>
<text x="73.2" y="33.9">C3</text>
<text x="43.6" y="36.7">1uF</text>
<text x="65.2" y="36.7">10uF</text>
<text x="72.9" y="39">100nF</text>
<text x="194.2" y="41.4">R7</text>
<text x="45.9" y="43.6">TP2</text>
<text x="45.9" y="46">GND</text>
<text x="51.3" y="46.9">GND</text>
<text x="109.9" y="47.9">JP1</text>
<text x="127.8" y="45.3">C5</text>
<text x="140.5" y="45.3">C6</text>
<text x="193.8" y="43.8">10k</text>
<text x="209.3" y="47.8">BC848</text>
<text x="209.3" y="45.4">Q1</text>
<text x="109.6" y="50.4">U2+</text>
<text x="127.5" y="50.4">100nF</text>
<text x="140.2" y="50.4">100nF</text>
<text x="125" y="55.8">GND</text>
<text x="137.7" y="55.8">GND</text>
<text x="194.2" y="57.9">R8</text>
<text x="43.3" y="65.3">J1</text>
<text x="127.5" y="65.6">R232</text>
<text x="132.9" y="64" transform="rotate(-90 132.9 64)">VCC</text>
<text x="135.5" y="62.7" transform="rotate(-90 135.5 62.7)">V3</text>
<text x="137.8" y="65.6">RXD</text>
<text x="138.1" y="63.1">TXD</text>
<text x="193.8" y="60.4">10k</text>
<text x="209.3" y="61.9">BC848</text>
<text x="209.3" y="64.3">Q2</text>
<text x="29.4" y="67.7">USB_C_Receptacle_USB2.0_16P</text>
<text x="48.5" y="72">VBUS</text>
<text x="95.5" y="66.6">USBLC6-2SC6</text>
<text x="113.5" y="66.4">U2</text>
<text x="127.5" y="70.7">UD+</text>
<text x="138.1" y="70.7">CTS</text>
<text x="49.6" y="77.1">CC1</text>
<text x="61.1" y="75">5k1</text>
<text x="61.8" y="77.1">R4</text>
<text x="127.5" y="73.3">UD-</text>
<text x="137.8" y="73.3">DSR</text>
<text x="139.7" y="75.8">RI</text>
<text x="233.2" y="76">R9</text>
<text x="242.1" y="75.5">R10</text>
<text x="251.9" y="73.3">JP3</text>
<text x="251.9" y="75.7">5Volt</text>
<text x="49.6" y="79.6">CC2</text>
<text x="61.1" y="81.6">5k1</text>
<text x="61.8" y="79.6">R5</text>
<text x="70.4" y="82.5">GND</text>
<text x="109.7" y="82.5">GND</text>
<text x="137.7" y="78.3">DCD</text>
<text x="138" y="80.9">DTR</text>
<text x="138.1" y="83.4">RTS</text>
<text x="236.1" y="80.3" transform="rotate(-90 236.1 80.3)">10k</text>
<text x="244.2" y="80.3" transform="rotate(-90 244.2 80.3)">10k</text>
<text x="50.5" y="89.8">D+</text>
<text x="50.5" y="84.7">D-</text>
<text x="50.5" y="87.2">D-</text>
<text x="109.6" y="88.5">U2-</text>
<text x="109.9" y="86">JP2</text>
<text x="135.5" y="84.6" transform="rotate(-90 135.5 84.6)">GND</text>
<text x="136.8" y="88.5">U4</text>
<text x="259.8" y="87.3">J2</text>
<text x="259.8" y="89.7">Control</text>
<text x="50.5" y="92.3">D+</text>
<text x="132.6" y="92.6">GND</text>
<text x="136.8" y="91">CH340C</text>
<text x="48.4" y="99.9">SBU1</text>
<text x="239.3" y="100.2">GND</text>
<text x="37.7" y="103.1" transform="rotate(-90 37.7 103.1)">SHIELD</text>
<text x="45.3" y="103.1" transform="rotate(-90 45.3 103.1)">GND</text>
<text x="48.4" y="102.5">SBU2</text>
<text x="259.8" y="108.9">J3</text>
<text x="259.8" y="111.3">I2C</text>
<text x="34.8" y="114.2">GND</text>
<text x="42.4" y="114.2">GND</text>
<text x="121" y="118.5">ESP32-WROVER-E-N4R8</text>
<text x="132" y="116.1">U3</text>
<text x="249.4" y="119.3">GND</text>
<text x="107.5" y="129.1">C4</text>
<text x="101.3" y="136.5">GND</text>
<text x="107.2" y="134.2">100nF</text>
<text x="259.8" y="143.2">J4</text>
<text x="35.9" y="149.8" transform="rotate(-90 35.9 149.8)">2k</text>
<text x="103.6" y="150">10k</text>
<text x="31.9" y="150.4" transform="rotate(-90 31.9 150.4)">R1</text>
<text x="44.6" y="150.4" transform="rotate(-90 44.6 150.4)">R2</text>
<text x="48.6" y="151.1" transform="rotate(-90 48.6 151.1)">220R</text>
<text x="56" y="150.4" transform="rotate(-90 56 150.4)">R3</text>
<text x="60" y="151.1" transform="rotate(-90 60 151.1)">220R</text>
<text x="104.6" y="154">R6</text>
<text x="264" y="154.4" transform="rotate(-90 264 154.4)">TFT-LCD-DISPLAY-EC11</text>
<text x="27.7" y="157.8">D1</text>
<text x="36.8" y="161.2">3v3</text>
<text x="47" y="157.1">SW1</text>
<text x="47" y="159.6">BOOT</text>
<text x="58.4" y="159.6">EN</text>
<text x="58.4" y="157.1">SW2</text>
<text x="31" y="167.6">GND</text>
<text x="43.7" y="167.6">GND</text>
<text x="55.1" y="167.6">GND</text>
<text x="149.1" y="182.8">GND</text>
</g>
<g font-size="1.3" fill="#840084">
<text x="23.1" y="162.7">1=K</text>
<text x="28.3" y="162.7">2=A</text>
</g>
<g font-size="1" fill="#008484">
<text x="142" y="122.7">3V3</text>
<text x="121.7" y="127.7">EN</text>
<text x="121.7" y="132.8">SENSOR_VP</text>
<text x="121.7" y="135.4">SENSOR_VN</text>
<text x="121.7" y="140.4">IO34</text>
<text x="121.7" y="143">IO35</text>
<text x="140.8" y="140.4">RXD0</text>
<text x="141.1" y="143">TXD0</text>
<text x="121.7" y="148.1">IO0</text>
<text x="141.3" y="148.1">IO19</text>
<text x="121.7" y="150.6">IO2</text>
<text x="121.7" y="153.1">IO4</text>
<text x="121.7" y="155.7">IO5</text>
<text x="141.3" y="150.6">IO21</text>
<text x="141.3" y="153.1">IO22</text>
<text x="141.3" y="155.7">IO23</text>
<text x="121.7" y="158.2">IO12</text>
<text x="121.7" y="160.8">IO13</text>
<text x="141.3" y="158.2">IO25</text>
<text x="141.3" y="160.8">IO26</text>
<text x="121.7" y="163.3">IO14</text>
<text x="121.7" y="165.8">IO15</text>
<text x="141.3" y="165.8">IO32</text>
<text x="141.3" y="163.3">IO27</text>
<text x="121.7" y="173.5">NC</text>
<text x="121.7" y="168.4">IO18</text>
<text x="141.3" y="168.4">IO33</text>
<text x="141.7" y="178.5">GND</text>
<text x="141.9" y="176">EXP</text>
</g>
<g font-size="1" fill="#840000">
<text x="148" y="121.7">2</text>
<text x="117.5" y="126.7">3</text>
<text x="117.5" y="131.8">4</text>
<text x="117.5" y="134.4">5</text>
<text x="117.5" y="139.4">6</text>
<text x="117.5" y="142">7</text>
<text x="147.5" y="139.4">34</text>
<text x="147.5" y="142">35</text>
<text x="117" y="149.6">24</text>
<text x="117" y="147.1">25</text>
<text x="147.5" y="147.1">31</text>
<text x="147.5" y="149.6">33</text>
<text x="117" y="152.1">26</text>
<text x="117" y="154.7">29</text>
<text x="147.5" y="152.1">36</text>
<text x="147.5" y="154.7">37</text>
<text x="117" y="157.2">14</text>
<text x="117" y="159.8">16</text>
<text x="147.5" y="157.2">10</text>
<text x="147.5" y="159.8">11</text>
<text x="117" y="162.3">13</text>
<text x="117" y="164.8">23</text>
<text x="117" y="167.4">30</text>
<text x="147.5" y="162.3">12</text>
<text x="148" y="164.8">8</text>
<text x="148" y="167.4">9</text>
<text x="117" y="172.5">17</text>
<text x="146.6" y="175">39_1</text>
<text x="148" y="177.5">1</text>
</g>
</svg>
